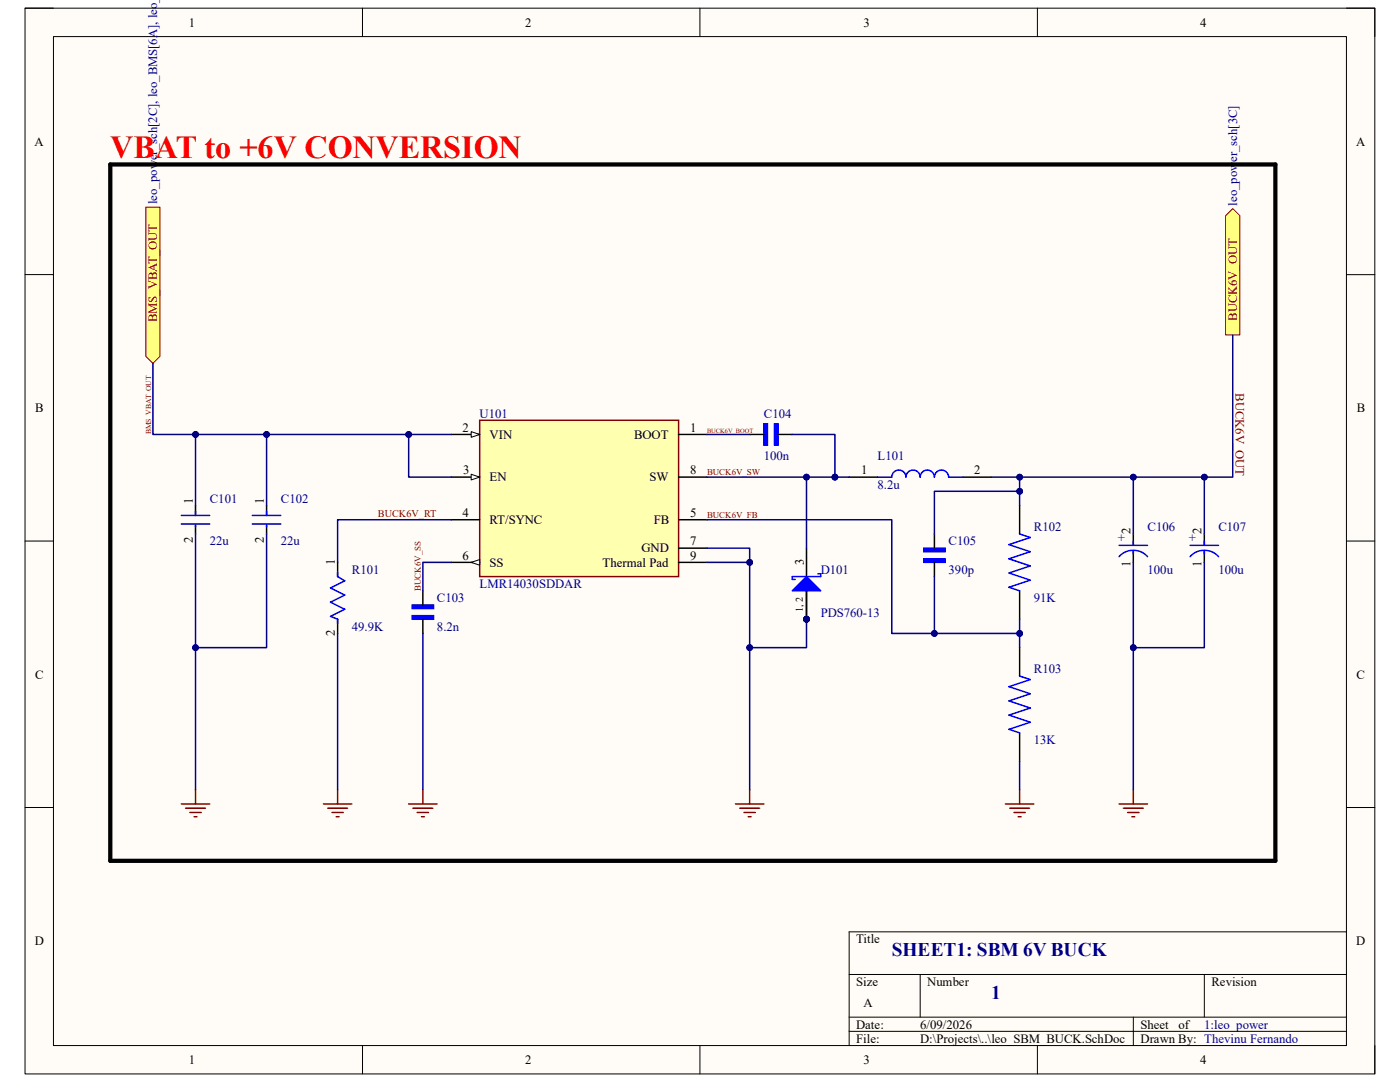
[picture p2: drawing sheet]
<svg xmlns="http://www.w3.org/2000/svg" width="279mm" height="216mm" viewBox="0 0 279 216" stroke-linecap="round" stroke-linejoin="round" font-family="sans-serif">
<path d="M5 1.6h269.4v212.7h-269.4z" fill-rule="evenodd" fill="#fffcf8"/>
<path d="M5 1.6h269.4v212.7h-269.4z" fill="none" stroke="#000" stroke-width=".2"/>
<path d="M10.7 7.3h258v201.3h-258z" fill-rule="evenodd" fill="#fffcf8"/>
<g fill="none" stroke="#000" stroke-width=".2">
<path d="M5 1.6h5.7M10.7 7.3h258v201.3h-258zM72.3 1.6v5.7M139.7 1.6v5.7M207 1.6v5.7M268.7 1.6h5.7v5.7M5 54.8h5.7M268.7 54.8h5.7M5 108h5.7M268.7 108h5.7M5 161.1h5.7M268.7 161.1h5.7"/>
<path d="M169.5 194.4h99.2M183.6 194.4v8.6M240.3 194.4v8.6M268.7 185.9h-99.2v22.7M72.3 208.6v5.7M139.7 208.6v5.7M169.5 203h99.2M169.5 205.8h99.2M207 208.6v5.7M226.2 203v5.6M274.4 208.6v5.7"/>
</g>
<path d="M95.7 83.9h39.7v31.2h-39.7z" fill-rule="evenodd" fill="#ffffb0"/>
<path d="M95.7 83.9h39.7v31.2h-39.7z" fill="none" stroke="#800000" stroke-width=".3"/>
<path d="M90.1 95.2h5.6" fill="none" stroke="#000" stroke-width=".3"/>
<path d="M94 94.6l1.7 .6-1.7 .6z" fill="#f8fcff"/>
<path d="M94 94.6l1.7 .6-1.7 .6z" fill="none" stroke="#000" stroke-width=".2"/>
<path d="M90.1 103.7h5.6M90.1 112.2h5.6" fill="none" stroke="#000" stroke-width=".3"/>
<path d="M94 112.2l1.7-.6v1.2z" fill="#f8fcff"/>
<path d="M94 112.2l1.7-.6v1.2z" fill="none" stroke="#000" stroke-width=".2"/>
<path d="M90.1 86.7h5.6" fill="none" stroke="#000" stroke-width=".3"/>
<path d="M94 86.1l1.7 .6-1.7 .6z" fill="#f8fcff"/>
<path d="M94 86.1l1.7 .6-1.7 .6z" fill="none" stroke="#000" stroke-width=".2"/>
<path d="M135.4 86.7h5.7M135.4 95.2h5.7M39 100.9v2M39 104.8v1.7M53.2 100.9v2M53.2 104.8v1.7M67.4 112.2v2.9M135.4 103.7h5.7M135.4 109.4h5.7M135.4 112.2h5.7M67.4 123.6v2.8" fill="none" stroke="#000" stroke-width=".3"/>
<path d="M36.2 102.9h5.7M36.2 104.6h5.7M39 102v.9M39 104.8v.3M50.4 102.9h5.6M50.4 104.6h5.6M53.2 102v.9M53.2 104.8v.3M67.4 114.2v.9l1.4 .8-2.8 1.4 2.8 1.4-2.8 1.5 2.8 1.4-2.8 1.4 1.4 .6v.8" fill="none" stroke="#00f" stroke-width=".3"/>
<path d="M82.3 122.8h4.2v.8h-4.2z" fill-rule="evenodd" fill="#00f"/>
<path d="M82.3 122.8h4.2v.8h-4.2z" fill="none" stroke="#00f" stroke-width=".3"/>
<path d="M82.3 120.7h4.2v.7h-4.2z" fill-rule="evenodd" fill="#00f"/>
<path d="M175.1 95.2h2.9a1.42 1.42 0 0 1 1.4-1.4 1.42 1.42 0 0 1 1.4 1.4 1.42 1.42 0 0 1 1.4-1.4 1.42 1.42 0 0 1 1.4 1.4 1.42 1.42 0 0 1 1.5-1.4 1.42 1.42 0 0 1 1.4 1.4 1.42 1.42 0 0 1 1.4-1.4 1.42 1.42 0 0 1 1.4 1.4h2.9M82.3 120.7h4.2v.7h-4.2z" fill="none" stroke="#00f" stroke-width=".3"/>
<path d="M169.5 95.2h5.6M192.2 95.2h5.6M84.4 117.9v2.8M84.4 123.6v2.8" fill="none" stroke="#000" stroke-width=".3"/>
<g fill="none" stroke="#800000" stroke-width=".3">
<path d="M39 157.6v2.8M67.4 157.6v2.8M84.4 157.6v2.8M149.6 157.6v2.8M36.2 160.4h5.7M37 161.3h4M37.9 162.1h2.3M38.7 163h.6M64.5 160.4h5.7M65.4 161.3h4M66.2 162.1h2.3M67.1 163h.6"/>
<path d="M81.6 160.4h5.6M82.4 161.3h4M83.3 162.1h2.2M84.1 163h.6M146.8 160.4h5.6M147.6 161.3h4M148.5 162.1h2.2M149.3 163h.6"/>
</g>
<path d="M154.6 84.6h.7v4.2h-.7z" fill-rule="evenodd" fill="#00f"/>
<path d="M154.6 84.6h.7v4.2h-.7z" fill="none" stroke="#00f" stroke-width=".3"/>
<path d="M152.4 84.6h.8v4.2h-.8z" fill-rule="evenodd" fill="#00f"/>
<path d="M152.4 84.6h.8v4.2h-.8zM203.5 106.5l2.1 .8-4.2 1.4 4.2 1.4-4.2 1.4 4.2 1.4-4.2 1.4 4.2 1.5-4.2 1.4 2.1 .7M203.5 134.9l2.1 .7-4.2 1.4 4.2 1.4-4.2 1.5 4.2 1.4-4.2 1.4 4.2 1.4-4.2 1.4 2.1 .7" fill="none" stroke="#00f" stroke-width=".3"/>
<path d="M149.6 86.7h2.8M155.3 86.7h2.8M203.5 100.9v5.6M203.5 117.9v5.7M203.5 129.2v5.7M203.5 146.2v5.7" fill="none" stroke="#000" stroke-width=".3"/>
<path d="M203.5 157.6v2.8M200.6 160.4h5.7M201.5 161.3h4M202.4 162.1h2.2M203.2 163h.6" fill="none" stroke="#800000" stroke-width=".3"/>
<path d="M184.4 111.5h4.2v.7h-4.2z" fill-rule="evenodd" fill="#00f"/>
<path d="M184.4 111.5h4.2v.7h-4.2z" fill="none" stroke="#00f" stroke-width=".3"/>
<path d="M184.4 109.4h4.2v.7h-4.2z" fill-rule="evenodd" fill="#00f"/>
<path d="M184.4 109.4h4.2v.7h-4.2z" fill="none" stroke="#00f" stroke-width=".3"/>
<path d="M186.5 106.5v2.9M186.5 112.2v2.9" fill="none" stroke="#000" stroke-width=".3"/>
<circle cx="161" cy="123.6" r=".57" fill="#000080"/>
<circle cx="161" cy="123.6" r=".57" fill="none" stroke="#000080" stroke-width=".2"/>
<circle cx="161" cy="123.6" r=".57" fill="#000080"/>
<circle cx="161" cy="123.6" r=".57" fill="none" stroke="#000080" stroke-width=".2"/>
<path d="M161 117.9v5.7" fill="none" stroke="#000" stroke-width=".3"/>
<circle cx="161" cy="123.6" r=".57" fill="#000080"/>
<circle cx="161" cy="123.6" r=".57" fill="none" stroke="#000080" stroke-width=".2"/>
<path d="M161 109.4v5.7M161 117.9v5.7" fill="none" stroke="#000" stroke-width=".3"/>
<circle cx="161" cy="123.6" r=".57" fill="#000080"/>
<circle cx="161" cy="123.6" r=".57" fill="none" stroke="#000080" stroke-width=".2"/>
<path d="M158.1 117.9l2.9-2.8 2.8 2.8z" fill="#00f"/>
<path d="M158.1 117.9l2.9-2.8 2.8 2.8zM163.2 114.5h.6v.6h-5.7v.5h.6M223.3 111.1a3.8 3.8 0 0 1 5.7 0M223.3 108.8h5.7M226.2 108v.8M226.2 110v.5M237.5 108.8h5.7M237.5 111.1a3.8 3.8 0 0 1 5.7 0M240.3 108v.8M240.3 110v.5" fill="none" stroke="#00f" stroke-width=".3"/>
<path d="M226.2 106.5v2.3M226.2 110v2.2M240.3 106.5v2.3M240.3 110v2.2" fill="none" stroke="#000" stroke-width=".3"/>
<path d="M226.2 157.6v2.8M223.3 160.4h5.7M224.2 161.3h4M225 162.1h2.3M225.9 163h.6" fill="none" stroke="#800000" stroke-width=".3"/>
<path d="M29.1 41.3h2.8v29.8l-1.4 1.4-1.4-1.4z" fill-rule="evenodd" fill="#ffff80"/>
<path d="M29.1 41.3h2.8v29.8l-1.4 1.4-1.4-1.4z" fill="none" stroke="#800000" stroke-width=".2"/>
<path d="M244.6 43l1.4-1.4 1.4 1.4v23.8h-2.8z" fill-rule="evenodd" fill="#ffff80"/>
<path d="M244.6 43l1.4-1.4 1.4 1.4v23.8h-2.8z" fill="none" stroke="#800000" stroke-width=".2"/>
<path d="M90.1 86.7h-51.1v14.2" fill="none" stroke="#000080" stroke-width=".3"/>
<circle cx="81.6" cy="86.7" r=".57" fill="#000080"/>
<circle cx="81.6" cy="86.7" r=".57" fill="none" stroke="#000080" stroke-width=".2"/>
<circle cx="53.2" cy="86.7" r=".57" fill="#000080"/>
<circle cx="53.2" cy="86.7" r=".57" fill="none" stroke="#000080" stroke-width=".2"/>
<circle cx="39" cy="86.7" r=".57" fill="#000080"/>
<circle cx="39" cy="86.7" r=".57" fill="none" stroke="#000080" stroke-width=".2"/>
<path d="M53.2 86.7v14.2" fill="none" stroke="#000080" stroke-width=".3"/>
<circle cx="53.2" cy="86.7" r=".57" fill="#000080"/>
<circle cx="53.2" cy="86.7" r=".57" fill="none" stroke="#000080" stroke-width=".2"/>
<path d="M81.6 86.7v8.5h8.5" fill="none" stroke="#000080" stroke-width=".3"/>
<circle cx="81.6" cy="86.7" r=".57" fill="#000080"/>
<circle cx="81.6" cy="86.7" r=".57" fill="none" stroke="#000080" stroke-width=".2"/>
<path d="M39 106.5v51.1M90.1 103.7h-22.7v8.5M90.1 112.2h-5.7v5.7M67.4 126.4v31.2M84.4 126.4v31.2" fill="none" stroke="#000080" stroke-width=".3"/>
<circle cx="39" cy="129.2" r=".57" fill="#000080"/>
<circle cx="39" cy="129.2" r=".57" fill="none" stroke="#000080" stroke-width=".2"/>
<path d="M53.2 106.5v22.7h-14.2" fill="none" stroke="#000080" stroke-width=".3"/>
<circle cx="39" cy="129.2" r=".57" fill="#000080"/>
<circle cx="39" cy="129.2" r=".57" fill="none" stroke="#000080" stroke-width=".2"/>
<path d="M141.1 109.4h8.5v48.2" fill="none" stroke="#000080" stroke-width=".3"/>
<circle cx="149.6" cy="112.2" r=".57" fill="#000080"/>
<circle cx="149.6" cy="112.2" r=".57" fill="none" stroke="#000080" stroke-width=".2"/>
<circle cx="149.6" cy="129.2" r=".57" fill="#000080"/>
<circle cx="149.6" cy="129.2" r=".57" fill="none" stroke="#000080" stroke-width=".2"/>
<path d="M141.1 112.2h8.5" fill="none" stroke="#000080" stroke-width=".3"/>
<circle cx="149.6" cy="112.2" r=".57" fill="#000080"/>
<circle cx="149.6" cy="112.2" r=".57" fill="none" stroke="#000080" stroke-width=".2"/>
<path d="M141.1 86.7h8.5M158.1 86.7h8.5v8.5" fill="none" stroke="#000080" stroke-width=".3"/>
<circle cx="166.6" cy="95.2" r=".57" fill="#000080"/>
<circle cx="166.6" cy="95.2" r=".57" fill="none" stroke="#000080" stroke-width=".2"/>
<path d="M197.8 95.2h5.7v5.7" fill="none" stroke="#000080" stroke-width=".3"/>
<circle cx="203.5" cy="95.2" r=".57" fill="#000080"/>
<circle cx="203.5" cy="95.2" r=".57" fill="none" stroke="#000080" stroke-width=".2"/>
<circle cx="203.5" cy="98" r=".57" fill="#000080"/>
<circle cx="203.5" cy="98" r=".57" fill="none" stroke="#000080" stroke-width=".2"/>
<path d="M203.5 123.6v5.6" fill="none" stroke="#000080" stroke-width=".3"/>
<circle cx="203.5" cy="126.4" r=".57" fill="#000080"/>
<circle cx="203.5" cy="126.4" r=".57" fill="none" stroke="#000080" stroke-width=".2"/>
<path d="M203.5 98h-17v8.5M203.5 151.9v5.7" fill="none" stroke="#000080" stroke-width=".3"/>
<circle cx="203.5" cy="98" r=".57" fill="#000080"/>
<circle cx="203.5" cy="98" r=".57" fill="none" stroke="#000080" stroke-width=".2"/>
<path d="M186.5 115.1v11.3h17" fill="none" stroke="#000080" stroke-width=".3"/>
<circle cx="186.5" cy="126.4" r=".57" fill="#000080"/>
<circle cx="186.5" cy="126.4" r=".57" fill="none" stroke="#000080" stroke-width=".2"/>
<circle cx="203.5" cy="126.4" r=".57" fill="#000080"/>
<circle cx="203.5" cy="126.4" r=".57" fill="none" stroke="#000080" stroke-width=".2"/>
<path d="M141.1 103.7h36.9v22.7h8.5" fill="none" stroke="#000080" stroke-width=".3"/>
<circle cx="186.5" cy="126.4" r=".57" fill="#000080"/>
<circle cx="186.5" cy="126.4" r=".57" fill="none" stroke="#000080" stroke-width=".2"/>
<path d="M161 123.6v5.6h-11.4" fill="none" stroke="#000080" stroke-width=".3"/>
<circle cx="161" cy="123.6" r=".57" fill="#000080"/>
<circle cx="161" cy="123.6" r=".57" fill="none" stroke="#000080" stroke-width=".2"/>
<circle cx="149.6" cy="129.2" r=".57" fill="#000080"/>
<circle cx="149.6" cy="129.2" r=".57" fill="none" stroke="#000080" stroke-width=".2"/>
<path d="M166.6 95.2h2.9" fill="none" stroke="#000080" stroke-width=".3"/>
<circle cx="166.6" cy="95.2" r=".57" fill="#000080"/>
<circle cx="166.6" cy="95.2" r=".57" fill="none" stroke="#000080" stroke-width=".2"/>
<path d="M161 95.2v14.2" fill="none" stroke="#000080" stroke-width=".3"/>
<circle cx="161" cy="95.2" r=".57" fill="#000080"/>
<circle cx="161" cy="95.2" r=".57" fill="none" stroke="#000080" stroke-width=".2"/>
<path d="M141.1 95.2h25.5" fill="none" stroke="#000080" stroke-width=".3"/>
<circle cx="161" cy="95.2" r=".57" fill="#000080"/>
<circle cx="161" cy="95.2" r=".57" fill="none" stroke="#000080" stroke-width=".2"/>
<circle cx="166.6" cy="95.2" r=".57" fill="#000080"/>
<circle cx="166.6" cy="95.2" r=".57" fill="none" stroke="#000080" stroke-width=".2"/>
<path d="M203.5 95.2h36.8v11.3" fill="none" stroke="#000080" stroke-width=".3"/>
<circle cx="203.5" cy="95.2" r=".57" fill="#000080"/>
<circle cx="203.5" cy="95.2" r=".57" fill="none" stroke="#000080" stroke-width=".2"/>
<circle cx="226.2" cy="95.2" r=".57" fill="#000080"/>
<circle cx="226.2" cy="95.2" r=".57" fill="none" stroke="#000080" stroke-width=".2"/>
<circle cx="240.4" cy="95.2" r=".57" fill="#000080"/>
<circle cx="240.4" cy="95.2" r=".57" fill="none" stroke="#000080" stroke-width=".2"/>
<path d="M226.2 95.2v11.3" fill="none" stroke="#000080" stroke-width=".3"/>
<circle cx="226.2" cy="95.2" r=".57" fill="#000080"/>
<circle cx="226.2" cy="95.2" r=".57" fill="none" stroke="#000080" stroke-width=".2"/>
<path d="M226.2 112.2v45.4" fill="none" stroke="#000080" stroke-width=".3"/>
<circle cx="226.2" cy="129.2" r=".57" fill="#000080"/>
<circle cx="226.2" cy="129.2" r=".57" fill="none" stroke="#000080" stroke-width=".2"/>
<path d="M240.3 112.2v17h-14.1" fill="none" stroke="#000080" stroke-width=".3"/>
<circle cx="226.2" cy="129.2" r=".57" fill="#000080"/>
<circle cx="226.2" cy="129.2" r=".57" fill="none" stroke="#000080" stroke-width=".2"/>
<path d="M246 66.8v28.4h-5.7" fill="none" stroke="#000080" stroke-width=".3"/>
<circle cx="240.4" cy="95.2" r=".57" fill="#000080"/>
<circle cx="240.4" cy="95.2" r=".57" fill="none" stroke="#000080" stroke-width=".2"/>
<path d="M30.5 72.5v14.2h8.5" fill="none" stroke="#000080" stroke-width=".3"/>
<circle cx="39" cy="86.7" r=".57" fill="#000080"/>
<circle cx="39" cy="86.7" r=".57" fill="none" stroke="#000080" stroke-width=".2"/>
<path d="M22 32.8h232.5v139h-232.5z" fill="none" stroke="#000" stroke-width=".85"/>
<text font-size="6.4" fill="#f00" x="22" y="31.5">VBAT to +6V CONVERSION</text>
<g font-size="3.9" fill="#000080">
<text x="178" y="190.8">SHEET1: SBM 6V BUCK</text>
<text x="197.8" y="199.3">1</text>
</g>
<g font-size="2.5">
<text x="37.7" y="5.3">1</text>
<text x="104.8" y="5.3">2</text>
<text x="172.3" y="5.3">3</text>
<text x="239.5" y="5.3">4</text>
<text x="6.9" y="29.1">A</text>
<text x="270.6" y="29.1">A</text>
<text x="7" y="82.3">B</text>
<text x="270.8" y="82.3">B</text>
<text x="92.3" y="86.1">2</text>
<text x="97.7" y="87.5">VIN</text>
<text x="126.5" y="87.5">BOOT</text>
<text x="137.7" y="86.1">1</text>
<text x="92.4" y="94.7">3</text>
<text x="137.7" y="94.7">8</text>
<text x="171.9" y="94.7">1</text>
<text x="194.4" y="94.7">2</text>
<text x="38.5" y="100.6" transform="rotate(-90 38.5 100.6)">1</text>
<text x="52.7" y="100.6" transform="rotate(-90 52.7 100.6)">1</text>
<text x="97.7" y="96.1">EN</text>
<text x="129.6" y="96.1">SW</text>
<text x="92.3" y="103.2">4</text>
<text x="97.7" y="104.6">RT/SYNC</text>
<text x="130.5" y="104.6">FB</text>
<text x="137.7" y="103.2">5</text>
<text x="225.6" y="106.6" transform="rotate(-90 225.6 106.6)">2</text>
<text x="239.8" y="106.6" transform="rotate(-90 239.8 106.6)">2</text>
<text x="38.5" y="108.3" transform="rotate(-90 38.5 108.3)">2</text>
<text x="52.7" y="108.3" transform="rotate(-90 52.7 108.3)">2</text>
<text x="66.8" y="112.8" transform="rotate(-90 66.8 112.8)">1</text>
<text x="92.3" y="111.7">6</text>
<text x="97.7" y="113.1">SS</text>
<text x="120.3" y="113.1">Thermal Pad</text>
<text x="128" y="110.2">GND</text>
<text x="137.7" y="108.8">7</text>
<text x="137.7" y="111.7">9</text>
<text x="160.4" y="112.8" transform="rotate(-90 160.4 112.8)">3</text>
<text x="225.6" y="113.2" transform="rotate(-90 225.6 113.2)">1</text>
<text x="239.8" y="113.2" transform="rotate(-90 239.8 113.2)">1</text>
<text x="66.8" y="127" transform="rotate(-90 66.8 127)">2</text>
<text x="7" y="135.4">C</text>
<text x="270.7" y="135.4">C</text>
<text x="6.9" y="188.6">D</text>
<text x="170.9" y="188.2">Title</text>
<text x="270.7" y="188.6">D</text>
<text x="170.9" y="196.7">Size</text>
<text x="185" y="196.7">Number</text>
<text x="241.8" y="196.7">Revision</text>
<text x="172.3" y="201">A</text>
<text x="170.9" y="205.2">Date:</text>
<text x="170.9" y="208.1">File:</text>
<text x="183.6" y="205.2">6/09/2026</text>
<text x="183.7" y="208.1">D:\Projects\..\leo_SBM_BUCK.SchDoc</text>
<text x="227.6" y="205.2">Sheet</text>
<text x="227.6" y="208.1">Drawn By: Thevinu Fernando</text>
<text x="235.2" y="205.2">of</text>
<text x="37.7" y="212.3">1</text>
<text x="104.8" y="212.3">2</text>
<text x="172.3" y="212.3">3</text>
<text x="239.5" y="212.3">4</text>
</g>
<g font-size="2.5" fill="#000080">
<text x="31.4" y="40.8" transform="rotate(-90 31.4 40.8)">leo_power_sch[2C], leo_BMS[6A], leo_</text>
<text x="246.9" y="41.1" transform="rotate(-90 246.9 41.1)">leo_power_sch[3C]</text>
<text x="95.7" y="83.3">U101</text>
<text x="152.4" y="83.3">C104</text>
<text x="152.4" y="91.8">100n</text>
<text x="175.1" y="91.8">L101</text>
<text x="41.9" y="100.3">C101</text>
<text x="56" y="100.3">C102</text>
<text x="175.1" y="97.5">8.2u</text>
<text x="206.3" y="106">R102</text>
<text x="229" y="106">C106</text>
<text x="243.2" y="106">C107</text>
<text x="41.9" y="108.8">22u</text>
<text x="56" y="108.8">22u</text>
<text x="189.3" y="108.8">C105</text>
<text x="223.1" y="108.2">+</text>
<text x="237.2" y="108.2">+</text>
<text x="70.2" y="114.5">R101</text>
<text x="95.7" y="117.3">LMR14030SDDAR</text>
<text x="163.8" y="114.5">D101</text>
<text x="189.3" y="114.5">390p</text>
<text x="229" y="114.5">100u</text>
<text x="243.2" y="114.5">100u</text>
<text x="70.2" y="125.9">49.9K</text>
<text x="87.2" y="120.2">C103</text>
<text x="87.2" y="125.9">8.2n</text>
<text x="163.8" y="123">PDS760-13</text>
<text x="206.3" y="120.2">91K</text>
<text x="206.3" y="134.4">R103</text>
<text x="206.3" y="148.5">13K</text>
<text x="240.3" y="205.2">1:leo_power</text>
</g>
<g font-size="2.5" fill="#800000">
<text x="31.4" y="64.3" transform="rotate(-90 31.4 64.3)">BMS_VBAT_OUT</text>
<text x="246.9" y="64" transform="rotate(-90 246.9 64)">BUCK6V_OUT</text>
<text x="246.6" y="78.5" transform="rotate(90 246.6 78.5)">BUCK6V_OUT</text>
</g>
<text font-size="2" fill="#800000" x="75.4" y="103.3">BUCK6V_RT</text>
<text font-size="2" x="160.2" y="122.1" transform="rotate(-90 160.2 122.1)">1, 2</text>
<g font-size="1.8" fill="#800000">
<text x="141.1" y="94.8">BUCK6V_SW</text>
<text x="141.1" y="103.3">BUCK6V_FB</text>
<text x="84" y="117.9" transform="rotate(-90 84 117.9)">BUCK6V_SS</text>
</g>
<text font-size="1.5" fill="#800000" x="30.2" y="86.7" transform="rotate(-90 30.2 86.7)">BMS_VBAT_OUT</text>
<text font-size="1.3" fill="#800000" x="141.1" y="86.4">BUCK6V_BOOT</text>
</svg>
